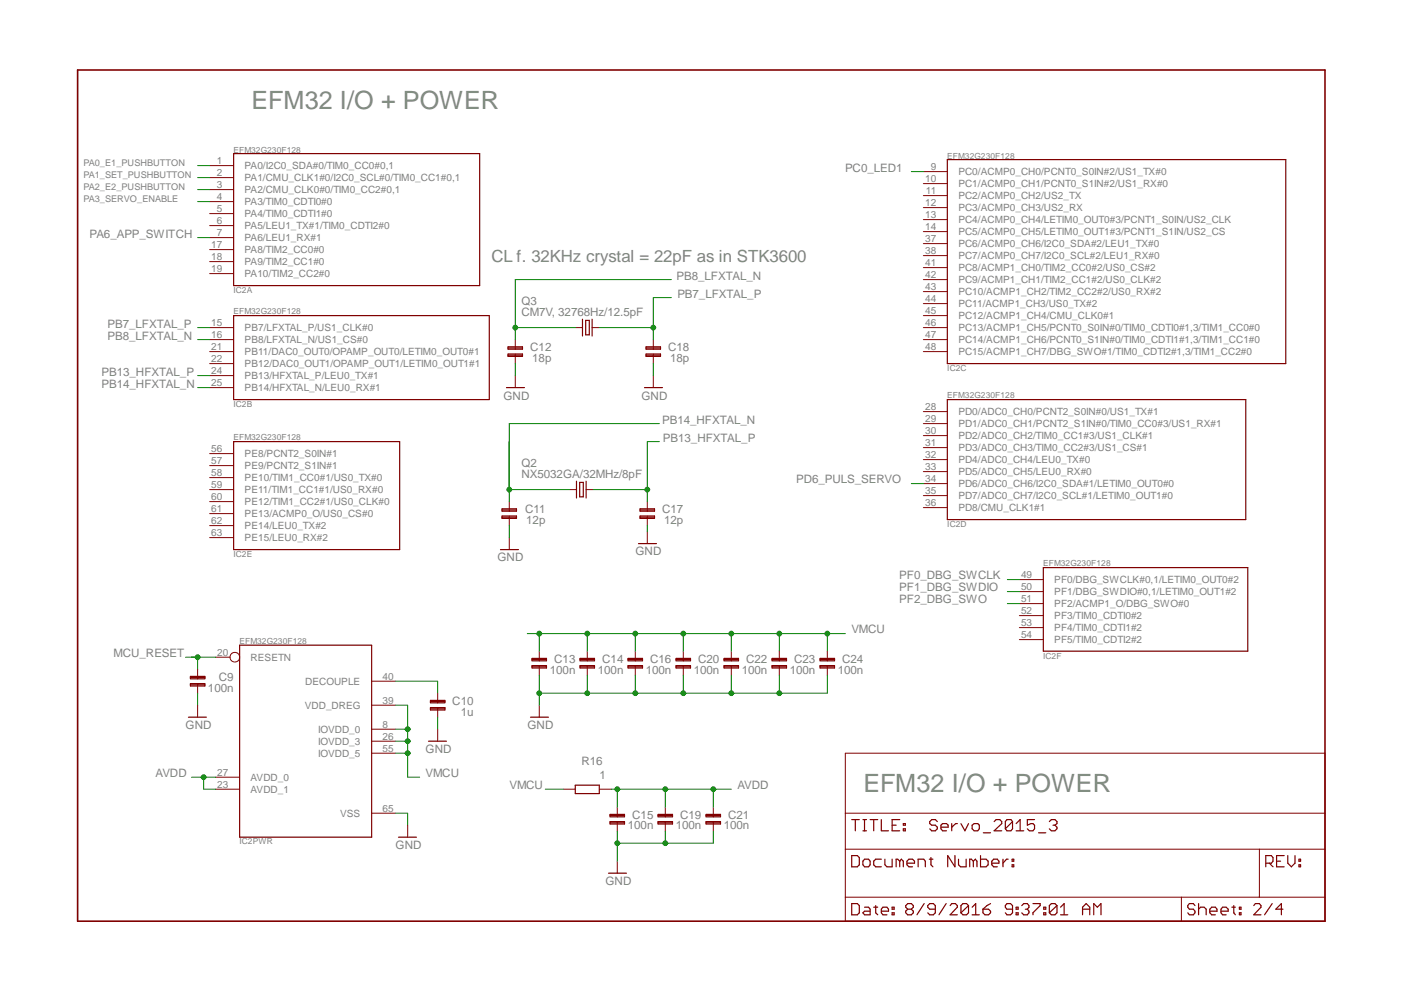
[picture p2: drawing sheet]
<svg xmlns="http://www.w3.org/2000/svg" width="297mm" height="210mm" viewBox="0 0 297 210" stroke-linecap="round" stroke-linejoin="round" font-family="sans-serif">
<path d="M16.4 14.8h264.1v180.2h-264.1z" fill="none" stroke="#800000" stroke-width=".34"/>
<g fill="none" stroke="#800000" stroke-width=".21">
<path d="M44.4 35.1h5.1M44.4 37.6h5.1M195.5 36.3h5M195.5 38.9h5M44.4 40.1h5.1M44.4 42.7h5.1M44.4 45.2h5.1M44.4 47.8h5.1M44.4 50.3h5.1M44.4 52.8h5.1M44.4 55.4h5.1M44.4 57.9h5.1"/>
<path d="M195.5 41.4h5M195.5 43.9h5M195.5 46.5h5M195.5 49h5M195.5 51.6h5M195.5 54.1h5M195.5 56.6h5M195.5 59.2h5M44.4 69.4h5.1M44.4 71.9h5.1M44.4 74.4h5.1M44.4 77h5.1"/>
<path d="M44.4 79.5h5.1M109.1 71.9v2M109.1 74.9v2.1M109.1 79.5v2.6M121.8 69.4h1.5M125.3 69.4h1.6M138.3 71.9v2M138.3 74.9v2.1M138.3 79.5v2.6M195.5 69.4h5M195.5 71.9h5M195.5 74.4h5"/>
<path d="M195.5 61.7h5M195.5 64.3h5M195.5 66.8h5M44.4 82.1h5.1M44.4 96h5.1M44.4 98.6h5.1M195.5 87.1h5M195.5 89.7h5M195.5 92.2h5M195.5 94.8h5M195.5 97.3h5M195.5 99.8h5"/>
<path d="M44.4 101.1h5.1M44.4 103.6h5.1M44.4 106.2h5.1M44.4 108.7h5.1M44.4 111.3h5.1M44.4 113.8h5.1M107.8 106.2v2M107.8 109.2v2.1M107.8 113.8v2.5M120.5 103.6h1.5M124.1 103.6h1.5M137 106.2v2"/>
<path d="M137 109.2v2.1M137 112.5v2.6M195.5 102.4h5M195.5 104.9h5M195.5 107.5h5M45.6 139.1h3.1M114.2 137.9v2M124.3 137.9v2M134.5 137.9v2M144.6 137.9v2M154.8 137.9v2M165 137.9v2"/>
<path d="M175.1 137.9v2M215.8 122.7h5.1M215.8 125.2h5.1M215.8 127.8h5.1M215.8 130.3h5.1M215.8 132.9h5.1M215.8 135.4h5.1M41.8 141.7v2M41.8 144.7v2M41.8 149.3v2.5M78.7 159.4h5.1M78.7 144.2h5.1"/>
<path d="M78.7 149.3h5.1M78.7 154.4h5.1M78.7 156.9h5.1M92.6 146.7v2.1M92.6 149.8v2M92.6 154.4v2.5M114.2 140.9v2M114.2 149.3v2.5M124.3 140.9v2M134.5 140.9v2M144.6 140.9v2M154.8 140.9v2"/>
<path d="M165 140.9v2M175.1 140.9v2M178.9 159.4h101.6v35.6h-101.6zM45.6 164.5h5.1M45.6 167.1h5.1M78.7 172.1h5.1M86.3 174.7v2.5M119.2 167.1h2.6M126.9 167.1h2.5M130.7 170.9v2M130.7 173.9v2.1M140.8 170.9v2"/>
<path d="M140.8 173.9v2.1M151 170.9v2M151 173.9v2.1M178.9 179.8h101.6M178.9 172.1h101.6M266.6 179.8v10.1M130.7 182.3v2.6M178.9 189.9h101.6M250.1 189.9v5.1"/>
<circle cx="49.7" cy="139.1" r="1.02"/>
</g>
<g fill="none" stroke="#800000" stroke-width=".25">
<path d="M49.5 32.5h52v28h-52zM200.5 33.8h71.7v43.2h-71.7zM49.5 66.8h54.1v17.8h-54.1zM107.6 74.9h3v.5h-3zM107.6 73.4h3v.5h-3zM107.6 75.2h3M107.6 73.7h3M123.3 67.6v3.5M124 67.8h.7v3.1h-.7zM125.3 67.6v3.5M136.8 74.9h3v.5h-3zM136.8 73.4h3v.5h-3z"/>
<path d="M136.8 75.2h3M136.8 73.7h3M49.5 93.5h35.1v22.8h-35.1zM107.2 82.1h3.8M136.4 82.1h3.8M200.5 84.6h63.2v25.4h-63.2zM105.9 116.3h3.9M106.3 109.2h3v.5h-3zM106.3 107.7h3v.5h-3zM106.3 109.5h3M106.3 108h3M122 101.9v3.5"/>
<path d="M122.7 102.1h.8v3.1h-.8zM124.1 101.9v3.5M135.2 115.1h3.8M135.5 109.2h3v.5h-3zM135.5 107.7h3v.5h-3zM135.5 109.5h3M135.5 108h3M50.7 136.6h28v40.6h-28zM112.6 139.4h3.1v.5h-3.1zM112.6 139.6h3.1M122.8 139.4h3v.5h-3zM122.8 139.6h3"/>
<path d="M133 139.4h3v.5h-3zM133 139.6h3M143.1 139.4h3.1v.5h-3.1zM143.1 139.6h3.1M153.3 139.4h3v.5h-3zM153.3 139.6h3M163.4 139.4h3.1v.5h-3.1zM163.4 139.6h3.1M173.6 139.4h3.1v.5h-3.1zM173.6 139.6h3.1M220.9 120.2h43.2v17.7h-43.2zM39.9 151.8h3.8"/>
<path d="M40.3 144.7h3.1v.5h-3.1zM40.3 143.2h3.1v.5h-3.1zM40.3 145h3.1M40.3 143.4h3.1M90.7 156.9h3.8M91.1 149.8h3.1v.5h-3.1zM91.1 148.3h3.1v.5h-3.1zM91.1 150h3.1M91.1 148.5h3.1M112.3 151.8h3.8M112.6 140.9h3.1v.5h-3.1zM112.6 141.2h3.1"/>
<path d="M122.8 140.9h3v.5h-3zM122.8 141.2h3M133 140.9h3v.5h-3zM133 141.2h3M143.1 140.9h3.1v.5h-3.1zM143.1 141.2h3.1M153.3 140.9h3v.5h-3zM153.3 141.2h3M163.4 140.9h3.1v.5h-3.1zM163.4 141.2h3.1M173.6 140.9h3.1v.5h-3.1zM173.6 141.2h3.1"/>
<path d="M84.3 177.2h3.9M121.8 166.2h5.1v1.8h-5.1zM129.1 173.9h3.1v.5h-3.1zM129.1 172.4h3.1v.5h-3.1zM129.1 174.2h3.1M129.1 172.7h3.1M139.3 173.9h3.1v.5h-3.1zM139.3 172.4h3.1v.5h-3.1zM139.3 174.2h3.1M139.3 172.7h3.1M149.5 173.9h3v.5h-3zM149.5 172.4h3v.5h-3z"/>
<path d="M149.5 174.2h3M149.5 172.7h3M180.3 173.5h1.6M181.1 173.5v2.4M182.7 173.5h.7M182.7 175.9h.7M183 173.5v2.4M184.2 173.5h1.6M185 173.5v2.4M186.6 173.5v2.4h1.5M188.9 174.7h.8M190.5 173.5h-1.6v2.4h1.6"/>
<path d="M191.2 175.5h.4v.4h-.4zM191.2 174.4h.4v.3h-.4zM198.4 173.9l-.4-.4h-.8l-.4 .4v.5l.4 .3h.8l.4 .4v.4l-.4 .4h-.8l-.4-.4M199.2 175.1h1.5v-.4l-.3-.3h-.9l-.3 .3v.8l.3 .4h.9M201.5 174.4v1.5M202.7 174.4h-.4l-.8 .7M203.4 174.4l.9 1.5 .7-1.5M205.8 174.7l.4-.3h.8l.3 .3v.8l-.3 .4h-.8l-.4-.4zM208.2 176.3h1.5M210.4 173.9l.5-.4h.7l.5 .4v.5l-1.7 1.5h1.7M214.3 173.9v1.6l-.3 .4h-.8l-.4-.4M214.3 173.9l-.3-.4h-.8l-.4 .4v1.6"/>
<path d="M214.3 173.9l-1.5 1.6M215.1 175.9h1.6M215.1 174.4l.9-.9v2.4M219 173.5h-1.5v1.2l.7-.3h.5l.3 .3v.8l-.3 .4h-.8l-.4-.4M219.8 176.3h1.6M222.1 173.9l.5-.4h.7l.4 .4v.5l-.4 .3M222.9 174.7h.4M223.3 174.7l.4 .4v.4l-.4 .4h-.7l-.5-.4M128.8 184.9h3.8M180.3 181.1h1.2l.4 .4v1.6l-.4 .4h-1.2zM180.3 191.3h1.2l.4 .4v1.5l-.4 .5h-1.2zM183 192h.9l.3 .5v1.2h-1.2l-.3-.5 .3-.3h1.2"/>
<path d="M183 181.9h.9l.3 .4v.8l-.3 .4h-.9l-.3-.4v-.8zM185 192h.8M185.4 191.7v1.5l.4 .5M186.6 192.9h1.5v-.4l-.3-.5h-.9l-.3 .5v.7l.3 .5h.9M186.6 181.9h-1.2l-.4 .4v.8l.4 .4h1.2M187.3 181.9v1.2l.5 .4h1.1v-1.6M188.9 193.2h.4v.5h-.4zM188.9 192h.4v.5h-.4zM190.5 182.3l-.5-.4h-.3v1.6M190.5 182.3l.3-.4 .4 .4v1.2M190.5 182.3v1.2M192 182.7h1.6v-.4l-.4-.4h-.8l-.4 .4v.8l.4 .4h.8"/>
<path d="M192.2 192.5l-.5 .4v.3l.5 .5h.7l.4-.5v-.3l-.4-.4M192.2 192.5l-.5-.5v-.3l.5-.4h.7l.4 .4v.3l-.4 .5M192.2 192.5h.7M194.4 183.5v-1.6h1.1l.4 .4v1.2M195.6 191.3l-1.5 2.4M196.7 181.9h.8M197.1 181.5v1.6l.4 .4M198 192.5h-1.2l-.4-.5v-.3l.4-.4h.8l.4 .4v1.5l-.4 .5h-.8l-.4-.5M200.3 191.3l-1.5 2.4M201.1 191.7l.4-.4h.7l.5 .4v.3l-1.6 1.7h1.6M202.1 181.1v2.4l-1.5-2.4v2.4M202.9 181.9v1.2l.4 .4h1.2v-1.6"/>
<path d="M205 191.7v1.5l-.4 .5h-.8l-.4-.5M205 191.7l-.4-.4h-.8l-.4 .4v1.5M205 191.7l-1.6 1.5M205.8 193.7h1.5M205.8 192l.8-.7v2.4M206 182.3l-.4-.4h-.3v1.6M206 182.3v1.2M206 182.3l.5-.4 .3 .4v1.2M207.6 181.1v2.4h1.2l.4-.4v-.8l-.4-.4h-1.2M208.1 192.5h1.2l.4 .4v.3l-.4 .5h-.8l-.4-.5zM209.7 191.3l-.8 .4-.8 .8M209.9 182.7h1.6v-.4l-.4-.4h-.7l-.5 .4v.8l.5 .4h.7"/>
<path d="M212.3 181.9v1.6M213.4 181.9h-.3l-.8 .8M214.3 183.1h.3v.4h-.3zM214.3 181.9h.3v.4h-.3zM214.3 192.5h-1.1l-.4-.5v-.3l.4-.4h.7l.4 .4v1.5l-.4 .5h-.7l-.4-.5M215.1 193.2h.4v.5h-.4zM215.1 192h.4v.5h-.4zM216.3 191.7l.4-.4h.8l.3 .4v.3l-.3 .5M217.1 192.5h.4M217.5 192.5l.3 .4v.3l-.3 .5h-.8l-.4-.5M218.7 191.3h1.5v.4l-1.5 1.5v.5M221 193.2h.4v.5h-.4z"/>
<path d="M221 192h.4v.5h-.4zM223.7 191.7v1.5l-.4 .5h-.7l-.5-.5M223.7 191.7l-.4-.4h-.7l-.5 .4v1.5M223.7 191.7l-1.6 1.5M224.5 193.7h1.5M224.5 192l.8-.7v2.4M229.2 192.5h1.5M229.2 193.7v-1.7l.7-.7 .8 .7v1.7M231.5 193.7v-2.4l.8 .7 .8-.7v2.4M253 191.7l-.4-.4h-.8l-.4 .4v.3l.4 .5h.8l.4 .4v.3l-.4 .5h-.8l-.4-.5M253.7 192.5l.4-.5h.8l.4 .5v1.2M253.7 191.3v2.4"/>
<path d="M256.1 192.9h1.5v-.4l-.3-.5h-.8l-.4 .5v.7l.4 .5h.8M258.5 192.9h1.5v-.4l-.4-.5h-.8l-.3 .5v.7l.3 .5h.8M260.8 192h.7M261.2 191.7v1.5l.3 .5M262.4 193.2h.3v.5h-.3zM262.4 192h.3v.5h-.3zM265.4 191.7l.4-.4h.8l.3 .4v.3l-1.5 1.7h1.5M268 182.7h1.1l.4-.4v-.8l-.4-.4h-1.1v2.4M268.7 182.7l.8 .8M269.3 191.3l-1.6 2.4M270.2 182.3h.9M271.6 192.5h-1.5l1.2-1.2v2.4"/>
<path d="M271.8 181.1h-1.6v2.4h1.6M272.6 181.1v1.6l.8 .8 .7-.8v-1.6M275 183.1h.3v.4h-.3zM275 181.9h.3v.4h-.3z"/>
</g>
<path d="M130.7 176v6.3M140.8 176v2.5h-10.1" fill="none" stroke="#008000" stroke-width=".21"/>
<circle cx="130.7" cy="178.5" r=".5" fill="#008000"/>
<g fill="none" stroke="#008000" stroke-width=".21">
<path d="M151 176v2.5h-10.2"/>
<circle cx="130.7" cy="178.5" r=".5"/>
</g>
<circle cx="140.8" cy="178.5" r=".5" fill="#008000"/>
<g fill="none" stroke="#008000" stroke-width=".21">
<path d="M114.2 142.9v6.4M124.3 142.9v3.8h-10.1"/>
<circle cx="140.8" cy="178.5" r=".5"/>
</g>
<circle cx="114.2" cy="146.7" r=".5" fill="#008000"/>
<g fill="none" stroke="#008000" stroke-width=".21">
<path d="M134.5 142.9v3.8h-10.2"/>
<circle cx="114.2" cy="146.7" r=".5"/>
</g>
<circle cx="124.3" cy="146.7" r=".5" fill="#008000"/>
<g fill="none" stroke="#008000" stroke-width=".21">
<path d="M144.6 142.9v3.8h-10.1"/>
<circle cx="124.3" cy="146.7" r=".5"/>
</g>
<circle cx="134.5" cy="146.7" r=".5" fill="#008000"/>
<g fill="none" stroke="#008000" stroke-width=".21">
<path d="M154.8 142.9v3.8h-10.2"/>
<circle cx="134.5" cy="146.7" r=".5"/>
</g>
<circle cx="144.7" cy="146.7" r=".5" fill="#008000"/>
<g fill="none" stroke="#008000" stroke-width=".21">
<path d="M165 142.9v3.8h-10.2"/>
<circle cx="144.7" cy="146.7" r=".5"/>
</g>
<circle cx="154.8" cy="146.7" r=".5" fill="#008000"/>
<g fill="none" stroke="#008000" stroke-width=".21">
<path d="M175.1 142.9v3.8h-10.1"/>
<circle cx="154.8" cy="146.7" r=".5"/>
</g>
<circle cx="165" cy="146.7" r=".5" fill="#008000"/>
<g fill="none" stroke="#008000" stroke-width=".21">
<path d="M109.1 77v2.5M138.3 77v2.5M107.8 111.3v2.5M137 111.3v1.2M114.2 137.9v-3.8h30.4v3.8M124.3 134.1v3.8M134.5 134.1v3.8M41.8 146.7v2.6M83.8 144.2h8.8v2.5M92.6 151.8v2.6M83.8 172.1h2.5v2.6M115.4 167.1h3.8"/>
<circle cx="165" cy="146.7" r=".5"/>
</g>
<circle cx="134.5" cy="134.1" r=".5" fill="#008000"/>
<circle cx="134.5" cy="134.1" r=".5" fill="none" stroke="#008000" stroke-width=".21"/>
<circle cx="124.3" cy="134.1" r=".5" fill="#008000"/>
<g fill="none" stroke="#008000" stroke-width=".21">
<path d="M144.6 134.1h10.2v3.8"/>
<circle cx="124.3" cy="134.1" r=".5"/>
</g>
<circle cx="144.7" cy="134.1" r=".5" fill="#008000"/>
<g fill="none" stroke="#008000" stroke-width=".21">
<path d="M154.8 134.1h10.2v3.8"/>
<circle cx="144.7" cy="134.1" r=".5"/>
</g>
<circle cx="154.8" cy="134.1" r=".5" fill="#008000"/>
<g fill="none" stroke="#008000" stroke-width=".21">
<path d="M165 134.1h10.1v3.8"/>
<circle cx="154.8" cy="134.1" r=".5"/>
</g>
<circle cx="165" cy="134.1" r=".5" fill="#008000"/>
<g fill="none" stroke="#008000" stroke-width=".21">
<path d="M175.1 134.1h3.8"/>
<circle cx="165" cy="134.1" r=".5"/>
</g>
<circle cx="175.1" cy="134.1" r=".5" fill="#008000"/>
<g fill="none" stroke="#008000" stroke-width=".21">
<path d="M112.9 134.1h1.3"/>
<circle cx="175.1" cy="134.1" r=".5"/>
</g>
<circle cx="114.2" cy="134.1" r=".5" fill="#008000"/>
<g fill="none" stroke="#008000" stroke-width=".21">
<path d="M111.6 134.1h1.3M83.8 154.4h2.5v5h-2.5M83.8 156.9h2.5"/>
<circle cx="114.2" cy="134.1" r=".5"/>
</g>
<circle cx="86.3" cy="156.9" r=".5" fill="#008000"/>
<g fill="none" stroke="#008000" stroke-width=".21">
<path d="M83.8 149.3h2.5v5.1"/>
<circle cx="86.3" cy="156.9" r=".5"/>
</g>
<circle cx="86.3" cy="154.4" r=".5" fill="#008000"/>
<g fill="none" stroke="#008000" stroke-width=".21">
<path d="M86.3 159.4v5.1"/>
<circle cx="86.3" cy="154.4" r=".5"/>
</g>
<circle cx="86.3" cy="159.4" r=".5" fill="#008000"/>
<g fill="none" stroke="#008000" stroke-width=".21">
<path d="M40.6 164.5h5M43.1 164.5v2.6h2.5M86.3 164.5h2.5"/>
<circle cx="86.3" cy="159.4" r=".5"/>
</g>
<circle cx="43.1" cy="164.5" r=".5" fill="#008000"/>
<g fill="none" stroke="#008000" stroke-width=".21">
<path d="M129.4 167.1h11.4v3.8M130.7 167.1v3.8"/>
<circle cx="43.1" cy="164.5" r=".5"/>
</g>
<circle cx="130.7" cy="167.1" r=".5" fill="#008000"/>
<g fill="none" stroke="#008000" stroke-width=".21">
<path d="M140.8 167.1h10.2v3.8"/>
<circle cx="130.7" cy="167.1" r=".5"/>
</g>
<circle cx="140.8" cy="167.1" r=".5" fill="#008000"/>
<g fill="none" stroke="#008000" stroke-width=".21">
<path d="M151 167.1h3.8"/>
<circle cx="140.8" cy="167.1" r=".5"/>
</g>
<circle cx="151" cy="167.1" r=".5" fill="#008000"/>
<g fill="none" stroke="#008000" stroke-width=".21">
<path d="M39.3 139.1h6.3M41.8 139.1v2.6"/>
<circle cx="151" cy="167.1" r=".5"/>
</g>
<circle cx="41.8" cy="139.1" r=".5" fill="#008000"/>
<g fill="none" stroke="#008000" stroke-width=".21">
<path d="M192.9 36.3h2.6M41.8 69.4h2.6M126.9 69.4h11.4M142.1 63h-3.8v8.9M213.2 122.7h2.6M213.2 125.2h2.6M213.2 127.8h2.6"/>
<circle cx="41.8" cy="139.1" r=".5"/>
</g>
<circle cx="138.3" cy="69.4" r=".5" fill="#008000"/>
<g fill="none" stroke="#008000" stroke-width=".21">
<path d="M142.1 59.2h-33v12.7M41.8 71.9h2.6M109.1 69.4h12.7"/>
<circle cx="138.3" cy="69.4" r=".5"/>
</g>
<circle cx="109.1" cy="69.4" r=".5" fill="#008000"/>
<g fill="none" stroke="#008000" stroke-width=".21">
<path d="M41.8 79.5h2.6M137 93.5v12.7M125.6 103.6h11.4"/>
<circle cx="109.1" cy="69.4" r=".5"/>
</g>
<circle cx="137" cy="103.6" r=".5" fill="#008000"/>
<g fill="none" stroke="#008000" stroke-width=".21">
<path d="M41.8 82.1h2.6M137 93.5h2.6M139.6 89.7h-31.8v16.5M107.8 103.6h12.7"/>
<circle cx="137" cy="103.6" r=".5"/>
</g>
<circle cx="107.8" cy="103.6" r=".5" fill="#008000"/>
<g fill="none" stroke="#008000" stroke-width=".21">
<path d="M41.8 35.1h2.6M41.8 37.6h2.6M41.8 50.3h2.6M41.8 40.1h2.6M41.8 42.7h2.6M192.9 102.4h2.6"/>
<circle cx="107.8" cy="103.6" r=".5"/>
</g>
<g font-size="5.3" fill="#808080">
<text x="53.3" y="23">EFM32 I/O + POWER</text>
<text x="182.8" y="167.7">EFM32 I/O + POWER</text>
</g>
<text font-size="3.6" fill="#808080" x="104" y="55.4">CL f. 32KHz crystal = 22pF as in STK3600</text>
<g font-size="2.5" fill="#808080">
<text x="178.9" y="36.4">PC0_LED1</text>
<text x="19" y="50.3">PA6_APP_SWITCH</text>
<text x="143.2" y="59.2">PB8_LFXTAL_N</text>
<text x="110.4" y="64.5">Q3</text>
<text x="143.4" y="63">PB7_LFXTAL_P</text>
<text x="22.8" y="69.4">PB7_LFXTAL_P</text>
<text x="22.8" y="71.9">PB8_LFXTAL_N</text>
<text x="110.4" y="66.8">CM7V, 32768Hz/12.5pF</text>
<text x="112.2" y="74.3">C12</text>
<text x="112.7" y="76.6">18p</text>
<text x="141.4" y="74.3">C18</text>
<text x="141.9" y="76.6">18p</text>
<text x="21.5" y="79.5">PB13_HFXTAL_P</text>
<text x="21.5" y="82">PB14_HFXTAL_N</text>
<text x="106.6" y="84.6">GND</text>
<text x="135.8" y="84.6">GND</text>
<text x="140.2" y="89.7">PB14_HFXTAL_N</text>
<text x="140.3" y="93.5">PB13_HFXTAL_P</text>
<text x="110.4" y="101.1">NX5032GA/32MHz/8pF</text>
<text x="110.4" y="98.8">Q2</text>
<text x="168.5" y="102.3">PD6_PULS_SERVO</text>
<text x="111.1" y="108.6">C11</text>
<text x="111.4" y="110.9">12p</text>
<text x="140.2" y="108.6">C17</text>
<text x="140.6" y="110.9">12p</text>
<text x="105.3" y="118.9">GND</text>
<text x="134.5" y="117.6">GND</text>
<text x="190.4" y="122.7">PF0_DBG_SWCLK</text>
<text x="190.4" y="125.2">PF1_DBG_SWDIO</text>
<text x="190.4" y="127.7">PF2_DBG_SWO</text>
<text x="180.2" y="134.1">VMCU</text>
<text x="24" y="139.2">MCU_RESET</text>
<text x="116.4" y="142.6">100n</text>
<text x="117.3" y="140.3">C13</text>
<text x="126.6" y="142.6">100n</text>
<text x="127.5" y="140.3">C14</text>
<text x="136.7" y="142.6">100n</text>
<text x="137.6" y="140.3">C16</text>
<text x="146.9" y="142.6">100n</text>
<text x="147.8" y="140.3">C20</text>
<text x="157" y="142.6">100n</text>
<text x="158" y="140.3">C22</text>
<text x="167.2" y="142.6">100n</text>
<text x="168.1" y="140.3">C23</text>
<text x="177.3" y="142.6">100n</text>
<text x="178.3" y="140.3">C24</text>
<text x="44" y="146.4">100n</text>
<text x="46.3" y="144.1">C9</text>
<text x="95.7" y="149.2">C10</text>
<text x="39.3" y="154.4">GND</text>
<text x="97.5" y="151.5">1u</text>
<text x="111.7" y="154.4">GND</text>
<text x="90.1" y="159.5">GND</text>
<text x="123.1" y="161.9">R16</text>
<text x="32.9" y="164.6">AVDD</text>
<text x="90.1" y="164.6">VMCU</text>
<text x="107.8" y="167.1">VMCU</text>
<text x="126.9" y="164.9">1</text>
<text x="156.1" y="167.1">AVDD</text>
<text x="133.8" y="173.3">C15</text>
<text x="144" y="173.3">C19</text>
<text x="154.1" y="173.3">C21</text>
<text x="83.7" y="179.8">GND</text>
<text x="132.9" y="175.6">100n</text>
<text x="143.1" y="175.6">100n</text>
<text x="153.2" y="175.6">100n</text>
<text x="128.2" y="187.4">GND</text>
</g>
<g font-size="2.1" fill="#808080">
<text x="45.9" y="34.7">1</text>
<text x="51.8" y="35.8">PA0/I2C0_SDA#0/TIM0_CC0#0,1</text>
<text x="45.9" y="37.3">2</text>
<text x="45.9" y="39.8">3</text>
<text x="51.8" y="38.4">PA1/CMU_CLK1#0/I2C0_SCL#0/TIM0_CC1#0,1</text>
<text x="51.8" y="40.9">PA2/CMU_CLK0#0/TIM0_CC2#0,1</text>
<text x="195.8" y="38.5">10</text>
<text x="196" y="41.1">11</text>
<text x="197" y="36">9</text>
<text x="202.9" y="37.1">PC0/ACMP0_CH0/PCNT0_S0IN#2/US1_TX#0</text>
<text x="202.9" y="39.7">PC1/ACMP0_CH1/PCNT0_S1IN#2/US1_RX#0</text>
<text x="45.9" y="42.3">4</text>
<text x="45.9" y="44.9">5</text>
<text x="45.9" y="47.4">6</text>
<text x="51.8" y="43.5">PA3/TIM0_CDTI0#0</text>
<text x="51.8" y="46">PA4/TIM0_CDTI1#0</text>
<text x="195.8" y="43.6">12</text>
<text x="195.8" y="46.2">13</text>
<text x="202.9" y="42.2">PC2/ACMP0_CH2/US2_TX</text>
<text x="202.9" y="44.7">PC3/ACMP0_CH3/US2_RX</text>
<text x="202.9" y="47.3">PC4/ACMP0_CH4/LETIM0_OUT0#3/PCNT1_S0IN/US2_CLK</text>
<text x="44.7" y="52.5">17</text>
<text x="45.9" y="50">7</text>
<text x="51.8" y="48.5">PA5/LEU1_TX#1/TIM0_CDTI2#0</text>
<text x="51.8" y="51.1">PA6/LEU1_RX#1</text>
<text x="51.8" y="53.6">PA8/TIM2_CC0#0</text>
<text x="195.8" y="48.7">14</text>
<text x="195.8" y="51.2">37</text>
<text x="195.8" y="53.8">38</text>
<text x="202.9" y="49.8">PC5/ACMP0_CH5/LETIM0_OUT1#3/PCNT1_S1IN/US2_CS</text>
<text x="202.9" y="52.3">PC6/ACMP0_CH6/I2C0_SDA#2/LEU1_TX#0</text>
<text x="44.7" y="55">18</text>
<text x="44.7" y="57.6">19</text>
<text x="51.8" y="56.2">PA9/TIM2_CC1#0</text>
<text x="51.8" y="58.7">PA10/TIM2_CC2#0</text>
<text x="195.8" y="56.3">41</text>
<text x="195.8" y="58.8">42</text>
<text x="202.9" y="54.9">PC7/ACMP0_CH7/I2C0_SCL#2/LEU1_RX#0</text>
<text x="202.9" y="57.4">PC8/ACMP1_CH0/TIM2_CC0#2/US0_CS#2</text>
<text x="202.9" y="60">PC9/ACMP1_CH1/TIM2_CC1#2/US0_CLK#2</text>
<text x="195.8" y="61.4">43</text>
<text x="195.8" y="63.9">44</text>
<text x="202.9" y="62.5">PC10/ACMP1_CH2/TIM2_CC2#2/US0_RX#2</text>
<text x="202.9" y="65">PC11/ACMP1_CH3/US0_TX#2</text>
<text x="44.7" y="69">15</text>
<text x="44.7" y="71.5">16</text>
<text x="51.8" y="70.1">PB7/LFXTAL_P/US1_CLK#0</text>
<text x="195.8" y="66.5">45</text>
<text x="195.8" y="69">46</text>
<text x="195.8" y="71.5">47</text>
<text x="202.9" y="67.6">PC12/ACMP1_CH4/CMU_CLK0#1</text>
<text x="202.9" y="70.1">PC13/ACMP1_CH5/PCNT0_S0IN#0/TIM0_CDTI0#1,3/TIM1_CC0#0</text>
<text x="44.7" y="74.1">21</text>
<text x="44.7" y="76.6">22</text>
<text x="51.8" y="72.7">PB8/LFXTAL_N/US1_CS#0</text>
<text x="51.8" y="75.2">PB11/DAC0_OUT0/OPAMP_OUT0/LETIM0_OUT0#1</text>
<text x="51.8" y="77.7">PB12/DAC0_OUT1/OPAMP_OUT1/LETIM0_OUT1#1</text>
<text x="195.8" y="74.1">48</text>
<text x="202.9" y="72.7">PC14/ACMP1_CH6/PCNT0_S1IN#0/TIM0_CDTI1#1,3/TIM1_CC1#0</text>
<text x="202.9" y="75.2">PC15/ACMP1_CH7/DBG_SWO#1/TIM0_CDTI2#1,3/TIM1_CC2#0</text>
<text x="44.7" y="79.2">24</text>
<text x="44.7" y="81.7">25</text>
<text x="51.8" y="80.3">PB13/HFXTAL_P/LEU0_TX#1</text>
<text x="51.8" y="82.8">PB14/HFXTAL_N/LEU0_RX#1</text>
<text x="195.8" y="86.8">28</text>
<text x="195.8" y="89.3">29</text>
<text x="202.9" y="87.9">PD0/ADC0_CH0/PCNT2_S0IN#0/US1_TX#1</text>
<text x="44.7" y="95.7">56</text>
<text x="195.8" y="91.8">30</text>
<text x="195.8" y="94.4">31</text>
<text x="202.9" y="90.4">PD1/ADC0_CH1/PCNT2_S1IN#0/TIM0_CC0#3/US1_RX#1</text>
<text x="202.9" y="93">PD2/ADC0_CH2/TIM0_CC1#3/US1_CLK#1</text>
<text x="202.9" y="95.5">PD3/ADC0_CH3/TIM0_CC2#3/US1_CS#1</text>
<text x="44.7" y="98.2">57</text>
<text x="44.7" y="100.7">58</text>
<text x="51.8" y="96.8">PE8/PCNT2_S0IN#1</text>
<text x="51.8" y="99.3">PE9/PCNT2_S1IN#1</text>
<text x="51.8" y="101.8">PE10/TIM1_CC0#1/US0_TX#0</text>
<text x="195.8" y="96.9">32</text>
<text x="195.8" y="99.5">33</text>
<text x="202.9" y="98">PD4/ADC0_CH4/LEU0_TX#0</text>
<text x="202.9" y="100.6">PD5/ADC0_CH5/LEU0_RX#0</text>
<text x="44.7" y="103.3">59</text>
<text x="44.7" y="105.8">60</text>
<text x="51.8" y="104.4">PE11/TIM1_CC1#1/US0_RX#0</text>
<text x="51.8" y="106.9">PE12/TIM1_CC2#1/US0_CLK#0</text>
<text x="195.8" y="102">34</text>
<text x="195.8" y="104.5">35</text>
<text x="195.8" y="107.1">36</text>
<text x="202.9" y="103.1">PD6/ADC0_CH6/I2C0_SDA#1/LETIM0_OUT0#0</text>
<text x="202.9" y="105.7">PD7/ADC0_CH7/I2C0_SCL#1/LETIM0_OUT1#0</text>
<text x="44.7" y="108.3">61</text>
<text x="44.7" y="110.9">62</text>
<text x="44.7" y="113.4">63</text>
<text x="51.8" y="109.5">PE13/ACMP0_O/US0_CS#0</text>
<text x="51.8" y="112">PE14/LEU0_TX#2</text>
<text x="202.9" y="108.2">PD8/CMU_CLK1#1</text>
<text x="51.8" y="114.5">PE15/LEU0_RX#2</text>
<text x="216.1" y="122.3">49</text>
<text x="216.1" y="124.8">50</text>
<text x="223.2" y="123.4">PF0/DBG_SWCLK#0,1/LETIM0_OUT0#2</text>
<text x="223.2" y="126">PF1/DBG_SWDIO#0,1/LETIM0_OUT1#2</text>
<text x="216.1" y="127.4">51</text>
<text x="216.1" y="129.9">52</text>
<text x="223.2" y="128.5">PF2/ACMP1_O/DBG_SWO#0</text>
<text x="223.2" y="131">PF3/TIM0_CDTI0#2</text>
<text x="216.1" y="132.5">53</text>
<text x="216.1" y="135">54</text>
<text x="223.2" y="133.6">PF4/TIM0_CDTI1#2</text>
<text x="223.2" y="136.1">PF5/TIM0_CDTI2#2</text>
<text x="46" y="138.8">20</text>
<text x="53" y="139.9">RESETN</text>
<text x="81" y="143.9">40</text>
<text x="64.6" y="145">DECOUPLE</text>
<text x="81" y="149">39</text>
<text x="64.5" y="150.1">VDD_DREG</text>
<text x="67.3" y="155.2">IOVDD_0</text>
<text x="81" y="154">8</text>
<text x="67.3" y="157.7">IOVDD_3</text>
<text x="67.3" y="160.2">IOVDD_5</text>
<text x="81" y="156.6">26</text>
<text x="81" y="159.1">55</text>
<text x="46" y="164.2">27</text>
<text x="46" y="166.7">23</text>
<text x="53" y="165.3">AVDD_0</text>
<text x="53" y="167.9">AVDD_1</text>
<text x="72" y="172.9">VSS</text>
<text x="81" y="171.8">65</text>
</g>
<g font-size="1.9" fill="#808080">
<text x="17.7" y="35.1">PA0_E1_PUSHBUTTON</text>
<text x="17.7" y="37.6">PA1_SET_PUSHBUTTON</text>
<text x="17.7" y="40.2">PA2_E2_PUSHBUTTON</text>
<text x="17.7" y="42.7">PA3_SERVO_ENABLE</text>
</g>
<g font-size="1.8" fill="#808080">
<text x="49.4" y="32.3">EFM32G230F128</text>
<text x="200.5" y="33.6">EFM32G230F128</text>
<text x="49.4" y="62">IC2A</text>
<text x="49.4" y="66.6">EFM32G230F128</text>
<text x="200.5" y="78.5">IC2C</text>
<text x="49.4" y="86.1">IC2B</text>
<text x="200.5" y="84.3">EFM32G230F128</text>
<text x="49.4" y="93.2">EFM32G230F128</text>
<text x="200.5" y="111.5">IC2D</text>
<text x="49.4" y="117.8">IC2E</text>
<text x="220.8" y="119.9">EFM32G230F128</text>
<text x="50.7" y="136.4">EFM32G230F128</text>
<text x="220.8" y="139.4">IC2F</text>
<text x="50.7" y="178.8">IC2PWR</text>
</g>
</svg>
